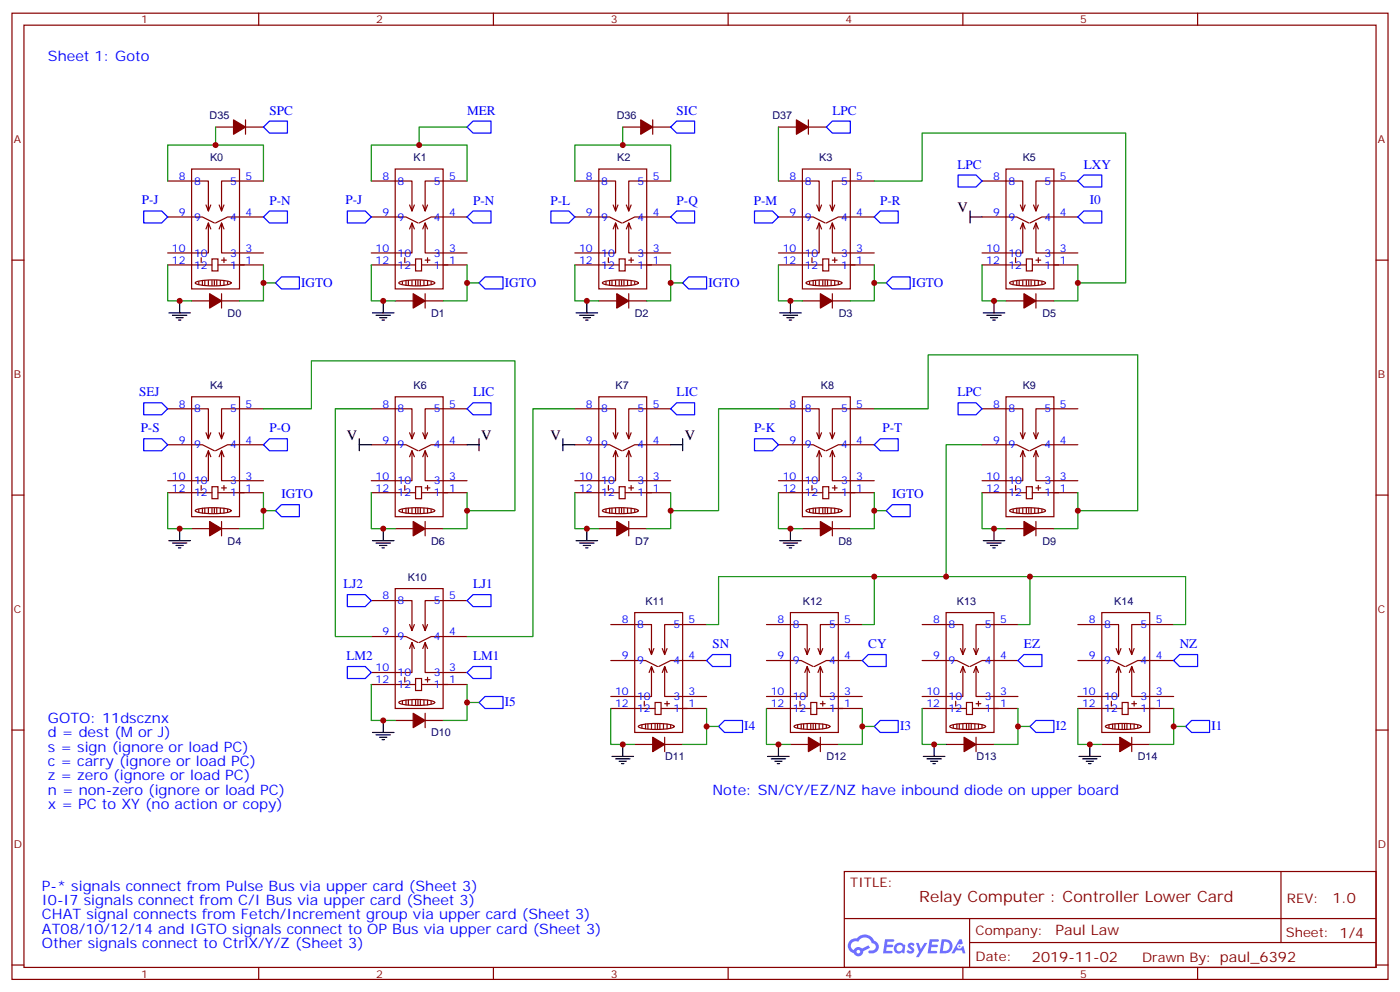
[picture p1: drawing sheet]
<svg xmlns="http://www.w3.org/2000/svg" width="412mm" height="292mm" viewBox="0 0 412 292" stroke-linecap="round" stroke-linejoin="round" font-family="sans-serif">
<g fill="none" stroke="#870000" stroke-width=".35">
<path d="M3.5 3.9h405.4v284.3h-405.4zM7.1 7.4h398.2v277.3h-398.2zM76.2 3.9v3.5M145.3 3.9v3.5M214.5 3.9v3.5M283.6 3.9v3.5M352.8 3.9v3.5M3.5 76.6h3.6M405.3 76.6h3.6M3.5 145.7h3.6M405.3 145.7h3.6M3.5 214.8h3.6"/>
<path d="M405.3 214.8h3.6M248.7 256.5h156.6v28.2h-156.6zM377.3 256.5v20.9M248.7 270.3h156.5M285.6 277.4h119.6M285.6 270.3v14.1M3.5 284h3.6M76.2 284.7v3.5M145.3 284.7v3.5M214.5 284.7v3.5M283.6 284.7v3.5M352.8 284.7v3.5"/>
<path d="M405.3 284h3.6"/>
</g>
<g fill="#5487ff">
<path d="M267.7 277.6a1.22 1.22 0 0 1 1.7 .3l-.4 .6a.47 .47 0 0 0-.3-.4 .47 .47 0 0 0-.5 .2l.1 .2a1.14 1.14 0 0 1 .8 1.8 1.14 1.14 0 0 1-1.9-.1l-.2-.1 .5-.6 .7 .4a.29 .29 0 0 0 .3-.2 .29 .29 0 0 0-.2-.3 1.04 1.04 0 0 1-.6-1.8z"/>
<path d="M260.7 276.4h2.4l.3 .2-.2 .5h-1.8l-.1 .9h1.5l.3 .4-.3 .3h-1.6l-.2 1.1 1.7 .1 .2 .3-.2 .3-2.6 .1z"/>
<path d="M273.8 276.4h2.4l.3 .2-.1 .5h-1.8l-.2 .9h1.6l.3 .4-.4 .3h-1.6l-.1 1.1 1.7 .1 .2 .3-.2 .3h-2.6z"/>
<path d="M282.6 276.4h.7l.3 1.3-.6 .3a.69 .69 0 0 0-1 .2 .69 .69 0 0 0 .4 1 .69 .69 0 0 0 .9-.6l.5-.3 .6 2.2h-.8l-.2-.8h-1.8l-.5 .8h-.8z"/>
<path d="M269.8 277.5h.8l.6 1.8 1.1-1.8h.9l-2.6 4.2h-.8l.9-1.6z"/>
<path d="M277.4 276.4l-.6 4.2h1.3a2.11 2.11 0 0 0 2.5-2.2 2.11 2.11 0 0 0-2.5-2zM278.1 277.1a1.39 1.39 0 0 1 1.7 1.5 1.39 1.39 0 0 1-1.8 1.2h-.3z"/>
<path d="M263.7 278a1.54 1.54 0 0 0-.1 2.2 1.54 1.54 0 0 0 2.2 .1l.6 .3 .3-2.3-.2-.3h-.4a1.49 1.49 0 0 0-2.4 0zM264 279a.94 .94 0 0 1 1.8 0 .94 .94 0 0 1-1.8 0z"/>
<path d="M250.4 276.8a2.18 2.18 0 0 0 1.1 3.7 1.44 1.44 0 0 0 1.6 .9 1.44 1.44 0 0 0 1.2-1.5l2-1-.5-.7-1.9 1a1.47 1.47 0 0 0-2.4 .4 1.39 1.39 0 0 1-.7-1.9 1.39 1.39 0 0 1 2-.5 2.12 2.12 0 0 1 2.2-1.3 2.12 2.12 0 0 1 1.9 1.7 1.14 1.14 0 0 1 1.1 1.4 1.14 1.14 0 0 1-1.7 .7 .43 .43 0 0 0-.5 .4 .43 .43 0 0 0 .4 .5 1.98 1.98 0 0 0 2.5-1.3 1.98 1.98 0 0 0-1.2-2.5 3.1 3.1 0 0 0-5.3-.7l-.9 .1zM252.3 280.1a.55 .55 0 0 1 1.1 0 .55 .55 0 0 1-1.1 0z"/>
<circle cx="282.6" cy="278.5" r=".26"/>
</g>
<g fill="none" stroke="#870000" stroke-width=".35">
<path d="M63.5 37.4h5.3M72.3 35.3v4.2M72.3 37.4h5.3M183.4 37.4h5.3M192.3 37.4h5.3M192.3 35.3v4.2M229.3 37.4h5.3M238.1 37.4h5.3M238.1 35.3v4.2M49.4 53.3h12v8.8l-.7-1.8M56.4 49.7h14.2v35.3h-14.2zM77.6 53.3h-12.3v8.8l-.7-1.8"/>
<path d="M109.4 53.3h12v8.8l-.8-1.8M116.4 49.7h14.1v35.3h-14.1zM137.6 53.3h-12.4v8.8l-.7-1.8M169.3 53.3h12v8.8l-.7-1.8M176.4 49.7h14.1v35.3h-14.1zM197.6 53.3h-12.4v8.8l-.7-1.8M229.3 53.3h12v8.8l-.7-1.8M236.4 49.7h14.1v35.3h-14.1zM257.5 53.3h-12.3v8.8l-.7-1.8M289.3 53.3h12v8.8l-.7-1.8M296.3 49.7h14.1v35.3h-14.1zM317.5 53.3h-12.3v8.8l-.8-1.8"/>
<path d="M49.4 63.9h10.2l3.5 1.7M49.4 78h13M59.3 75.8v1.5M61.4 65.6l-.7 1.8M62.1 67.4l-.7-1.8v8.8h-12M62.1 60.3l-.7 1.8M62.4 76.2h1.8v3.5h-1.8zM64.2 78h13.4M65.3 76.6h1.4M65.3 65.6l-.7 1.8M66 67.4l-.7-1.8v8.8h12.3M66 60.3l-.7 1.8"/>
<path d="M66 75.8v1.5M77.6 63.9h-10.6l-3.5 1.7M109.4 63.9h10.2l3.5 1.7M109.4 78h13M119.2 75.8v1.5M121.4 65.6l-.8 1.8M122.1 67.4l-.7-1.8v8.8h-12M122.1 60.3l-.7 1.8M122.4 76.2h1.8v3.5h-1.8zM124.2 78h13.4M125.2 76.6h1.4M125.2 65.6l-.7 1.8"/>
<path d="M125.9 67.4l-.7-1.8v8.8h12.4M125.9 60.3l-.7 1.8M125.9 75.8v1.5M137.6 63.9h-10.6l-3.5 1.7M169.3 63.9h10.3l3.5 1.7M169.3 78h13.1M179.2 75.8v1.5M181.3 65.6l-.7 1.8M182 67.4l-.7-1.8v8.8h-12M182 60.3l-.7 1.8M182.4 76.2h1.7v3.5h-1.7zM184.1 78h13.5"/>
<path d="M185.2 76.6h1.4M185.2 65.6l-.7 1.8M185.9 67.4l-.7-1.8v8.8h12.4M185.9 60.3l-.7 1.8M185.9 75.8v1.5M197.6 63.9h-10.6l-3.6 1.7M229.3 63.9h10.2l3.6 1.7M229.3 78h13.1M239.2 75.8v1.5M241.3 65.6l-.7 1.8M242 67.4l-.7-1.8v8.8h-12M242 60.3l-.7 1.8"/>
<path d="M242.4 76.2h1.7v3.5h-1.7zM244.1 78h13.4M245.2 76.6h1.4M245.2 65.6l-.7 1.8M245.9 67.4l-.7-1.8v8.8h12.3M245.9 60.3l-.7 1.8M245.9 75.8v1.5M257.5 63.9h-10.6l-3.5 1.7M289.3 63.9h10.2l3.5 1.7M289.3 78h13M299.2 75.8v1.5M301.3 65.6l-.7 1.8"/>
<path d="M302 67.4l-.7-1.8v8.8h-12M302 60.3l-.7 1.8M302.3 76.2h1.8v3.5h-1.8zM304.1 78h13.4M305.2 76.6h1.4M305.2 65.6l-.8 1.8M305.9 67.4l-.7-1.8v8.8h12.3M305.9 60.3l-.7 1.8M305.9 75.8v1.5M317.5 63.9h-10.6l-3.5 1.7M56.4 88.5h5.3M57.6 83.1a19.4 19.4 0 0 1 10.4 0l.1 .2a8.7 8.7 0 0 1-5.3 .8 8.7 8.7 0 0 1-5.3-.8z"/>
<path d="M58.6 82.9v.7M59.6 82.5v1.5M60.3 82.5v1.5M61.4 82.5v1.5M62.4 82.5v1.5M63.1 82.5v1.5M63.9 82.5v1.5M64.9 82.5v1.5M65.3 86.4v4.3M65.3 88.5h5.3M66 82.5v1.5M67 82.9v.7"/>
<path d="M116.4 88.5h5.3M117.6 83.1a19.4 19.4 0 0 1 10.4 0l.1 .2a8.7 8.7 0 0 1-5.3 .8 8.7 8.7 0 0 1-5.3-.8zM118.5 82.9v.7M119.6 82.5v1.5M120.3 82.5v1.5M121.4 82.5v1.5M122.4 82.5v1.5M123.1 82.5v1.5M123.8 82.5v1.5M124.9 82.5v1.5M125.2 88.5h5.3M125.2 86.4v4.3"/>
<path d="M125.9 82.5v1.5M127 82.9v.7M176.4 88.5h5.3M177.6 83.1a19.4 19.4 0 0 1 10.3 0l.1 .2a8.7 8.7 0 0 1-5.3 .8 8.7 8.7 0 0 1-5.3-.8zM178.5 82.9v.7M179.6 82.5v1.5M180.3 82.5v1.5M181.3 82.5v1.5M182.4 82.5v1.5M183.1 82.5v1.5M183.8 82.5v1.5M184.9 82.5v1.5"/>
<path d="M185.2 88.5h5.3M185.2 86.4v4.3M185.9 82.5v1.5M187 82.9v.7M236.4 88.5h5.3M237.5 83.1a19.4 19.4 0 0 1 10.4 0l.1 .2a8.7 8.7 0 0 1-5.3 .8 8.7 8.7 0 0 1-5.3-.8zM238.5 82.9v.7M239.5 82.5v1.5M240.2 82.5v1.5M241.3 82.5v1.5M242.4 82.5v1.5M243.1 82.5v1.5"/>
<path d="M243.8 82.5v1.5M244.8 82.5v1.5M245.2 88.5h5.3M245.2 86.4v4.3M245.9 82.5v1.5M246.9 82.9v.7M296.3 88.5h5.3M297.5 83.1a19.4 19.4 0 0 1 10.4 0l.1 .2a8.7 8.7 0 0 1-5.3 .8 8.7 8.7 0 0 1-5.3-.8zM298.4 82.9v.7M299.5 82.5v1.5M300.2 82.5v1.5M301.3 82.5v1.5"/>
<path d="M302.3 82.5v1.5M303 82.5v1.5M303.7 82.5v1.5M304.8 82.5v1.5M305.2 88.5h5.2M305.2 86.4v4.3M305.9 82.5v1.5M306.9 82.9v.7M56.4 116.8h14.2v35.2h-14.2zM116.4 116.8h14.1v35.2h-14.1zM176.4 116.8h14.1v35.2h-14.1zM236.4 116.8h14.1v35.2h-14.1z"/>
<path d="M296.3 116.8h14.1v35.2h-14.1zM49.4 130.9h10.2l3.5 1.7M49.4 120.3h12v8.8l-.7-1.7M61.4 132.6l-.7 1.8M62.1 134.4l-.7-1.8v8.9h-12M62.1 127.4l-.7 1.7M65.3 132.6l-.7 1.8M66 134.4l-.7-1.8v8.9h12.3M66 127.4l-.7 1.7M77.6 130.9h-10.6l-3.5 1.7M77.6 120.3h-12.3v8.8l-.7-1.7M109.4 130.9h10.2l3.5 1.7"/>
<path d="M109.4 120.3h12v8.8l-.8-1.7M121.4 132.6l-.8 1.8M122.1 134.4l-.7-1.8v8.9h-12M122.1 127.4l-.7 1.7M125.2 132.6l-.7 1.8M125.9 134.4l-.7-1.8v8.9h12.4M125.9 127.4l-.7 1.7M137.6 130.9h-10.6l-3.5 1.7M137.6 120.3h-12.4v8.8l-.7-1.7M169.3 130.9h10.3l3.5 1.7M169.3 120.3h12v8.8l-.7-1.7M181.3 132.6l-.7 1.8"/>
<path d="M182 134.4l-.7-1.8v8.9h-12M182 127.4l-.7 1.7M185.2 132.6l-.7 1.8M185.9 134.4l-.7-1.8v8.9h12.4M185.9 127.4l-.7 1.7M197.6 130.9h-10.6l-3.6 1.7M197.6 120.3h-12.4v8.8l-.7-1.7M229.3 130.9h10.2l3.6 1.7M229.3 120.3h12v8.8l-.7-1.7M241.3 132.6l-.7 1.8M242 134.4l-.7-1.8v8.9h-12M242 127.4l-.7 1.7"/>
<path d="M245.2 132.6l-.7 1.8M245.9 134.4l-.7-1.8v8.9h12.3M245.9 127.4l-.7 1.7M257.5 130.9h-10.6l-3.5 1.7M257.5 120.3h-12.3v8.8l-.7-1.7M289.3 130.9h10.2l3.5 1.7M289.3 120.3h12v8.8l-.7-1.7M301.3 132.6l-.7 1.8M302 134.4l-.7-1.8v8.9h-12M302 127.4l-.7 1.7M305.2 132.6l-.8 1.8M305.9 134.4l-.7-1.8v8.9h12.3"/>
<path d="M305.9 127.4l-.7 1.7M317.5 130.9h-10.6l-3.5 1.7M317.5 120.3h-12.3v8.8l-.8-1.7M49.4 145h13M56.4 155.6h5.3M57.6 150.1a19.4 19.4 0 0 1 10.4 0l.1 .2a8.7 8.7 0 0 1-5.3 .9 8.7 8.7 0 0 1-5.3-.9zM58.6 149.9v.7M59.3 142.9v1.4M59.6 149.6v1.4M60.3 149.6v1.4M61.4 149.6v1.4M62.4 143.2h1.8v3.6h-1.8z"/>
<path d="M62.4 149.6v1.4M63.1 149.6v1.4M63.9 149.6v1.4M64.2 145h13.4M64.9 149.6v1.4M65.3 153.5v4.2M65.3 155.6h5.3M65.3 143.6h1.4M66 142.9v1.4M66 149.6v1.4M67 149.9v.7M109.4 145h13"/>
<path d="M116.4 155.6h5.3M117.6 150.1a19.4 19.4 0 0 1 10.4 0l.1 .2a8.7 8.7 0 0 1-5.3 .9 8.7 8.7 0 0 1-5.3-.9zM118.5 149.9v.7M119.2 142.9v1.4M119.6 149.6v1.4M120.3 149.6v1.4M121.4 149.6v1.4M122.4 143.2h1.8v3.6h-1.8zM122.4 149.6v1.4M123.1 149.6v1.4M123.8 149.6v1.4M124.2 145h13.4"/>
<path d="M124.9 149.6v1.4M125.2 153.5v4.2M125.2 155.6h5.3M125.2 143.6h1.4M125.9 142.9v1.4M125.9 149.6v1.4M127 149.9v.7M169.3 145h13.1M176.4 155.6h5.3M177.6 150.1a19.4 19.4 0 0 1 10.3 0l.1 .2a8.7 8.7 0 0 1-5.3 .9 8.7 8.7 0 0 1-5.3-.9zM178.5 149.9v.7M179.2 142.9v1.4"/>
<path d="M179.6 149.6v1.4M180.3 149.6v1.4M181.3 149.6v1.4M182.4 143.2h1.7v3.6h-1.7zM182.4 149.6v1.4M183.1 149.6v1.4M183.8 149.6v1.4M184.1 145h13.5M184.9 149.6v1.4M185.2 153.5v4.2M185.2 155.6h5.3M185.2 143.6h1.4"/>
<path d="M185.9 142.9v1.4M185.9 149.6v1.4M187 149.9v.7M229.3 145h13.1M236.4 155.6h5.3M237.5 150.1a19.4 19.4 0 0 1 10.4 0l.1 .2a8.7 8.7 0 0 1-5.3 .9 8.7 8.7 0 0 1-5.3-.9zM238.5 149.9v.7M239.2 142.9v1.4M239.5 149.6v1.4M240.2 149.6v1.4M241.3 149.6v1.4M242.4 143.2h1.7v3.6h-1.7z"/>
<path d="M242.4 149.6v1.4M243.1 149.6v1.4M243.8 149.6v1.4M244.1 145h13.4M244.8 149.6v1.4M245.2 153.5v4.2M245.2 155.6h5.3M245.2 143.6h1.4M245.9 142.9v1.4M245.9 149.6v1.4M246.9 149.9v.7M289.3 145h13"/>
<path d="M296.3 155.6h5.3M297.5 150.1a19.4 19.4 0 0 1 10.4 0l.1 .2a8.7 8.7 0 0 1-5.3 .9 8.7 8.7 0 0 1-5.3-.9zM298.4 149.9v.7M299.2 142.9v1.4M299.5 149.6v1.4M300.2 149.6v1.4M301.3 149.6v1.4M302.3 143.2h1.8v3.6h-1.8zM302.3 149.6v1.4M303 149.6v1.4M303.7 149.6v1.4M304.1 145h13.4"/>
<path d="M304.8 149.6v1.4M305.2 153.5v4.2M305.2 155.6h5.2M305.2 143.6h1.4M305.9 142.9v1.4M305.9 149.6v1.4M306.9 149.9v.7M109.4 176.7h12v8.9l-.8-1.8M116.4 173.2h14.1v35.3h-14.1zM137.6 176.7h-12.4v8.9l-.7-1.8M109.4 187.3h10.2l3.5 1.8M119.2 199.3v1.4"/>
<path d="M121.4 189.1l-.8 1.8M122.1 190.9l-.7-1.8v8.8h-12M122.1 183.8l-.7 1.8M122.4 199.7h1.8v3.5h-1.8zM125.2 189.1l-.7 1.8M125.9 190.9l-.7-1.8v8.8h12.4M125.9 199.3v1.4M125.9 183.8l-.7 1.8M137.6 187.3h-10.6l-3.5 1.8M179.9 194.4h10.2l3.6 1.7M179.9 183.8h12v8.8l-.7-1.7M187 180.3h14.1v35.2h-14.1z"/>
<path d="M191.9 196.1l-.7 1.8M192.6 197.9l-.7-1.8v8.9h-12M192.6 190.9l-.7 1.7M195.8 196.1l-.7 1.8M196.5 197.9l-.7-1.8v8.9h12.3M196.5 190.9l-.7 1.7M208.1 194.4h-10.5l-3.6 1.7M208.1 183.8h-12.3v8.8l-.7-1.7M225.8 194.4h10.2l3.5 1.7M225.8 183.8h12v8.8l-.7-1.7M232.8 180.3h14.1v35.2h-14.1zM237.8 196.1l-.7 1.8"/>
<path d="M238.5 197.9l-.7-1.8v8.9h-12M238.5 190.9l-.7 1.7M241.7 196.1l-.8 1.8M242.4 197.9l-.7-1.8v8.9h12.3M242.4 190.9l-.7 1.7M254 194.4h-10.6l-3.5 1.7M254 183.8h-12.3v8.8l-.8-1.7M271.6 194.4h10.3l3.5 1.7M271.6 183.8h12v8.8l-.7-1.7M278.7 180.3h14.1v35.2h-14.1zM283.6 196.1l-.7 1.8M284.3 197.9l-.7-1.8v8.9h-12"/>
<path d="M284.3 190.9l-.7 1.7M287.5 196.1l-.7 1.8M288.2 197.9l-.7-1.8v8.9h12.4M288.2 190.9l-.7 1.7M299.9 194.4h-10.6l-3.5 1.7M299.9 183.8h-12.4v8.8l-.7-1.7M317.5 194.4h10.2l3.6 1.7M317.5 183.8h12v8.8l-.7-1.7M324.6 180.3h14.1v35.2h-14.1zM329.5 196.1l-.7 1.8M330.2 197.9l-.7-1.8v8.9h-12M330.2 190.9l-.7 1.7"/>
<path d="M333.4 196.1l-.7 1.8M334.1 197.9l-.7-1.8v8.9h12.3M334.1 190.9l-.7 1.7M345.7 194.4h-10.6l-3.5 1.7M345.7 183.8h-12.3v8.8l-.7-1.7M109.4 201.4h13M116.4 212h5.3M117.6 206.6a19.4 19.4 0 0 1 10.4 0l.1 .1a8.7 8.7 0 0 1-5.3 .9 8.7 8.7 0 0 1-5.3-.9zM118.5 206.4v.7M119.6 206v1.4M120.3 206v1.4M121.4 206v1.4"/>
<path d="M122.4 206v1.4M123.1 206v1.4M123.8 206v1.4M124.2 201.4h13.4M124.9 206v1.4M125.2 209.9v4.2M125.2 200h1.4M125.2 212h5.3M125.9 206v1.4M127 206.4v.7M179.9 208.5h13.1M187 219.1h5.3"/>
<path d="M188.1 213.6a19.4 19.4 0 0 1 10.4 0l.1 .2a8.7 8.7 0 0 1-5.3 .9 8.7 8.7 0 0 1-5.3-.9zM189.1 213.4v.7M189.8 206.4v1.4M190.1 213.1v1.4M190.9 213.1v1.4M191.9 213.1v1.4M193 206.7h1.7v3.6h-1.7zM193 213.1v1.4M193.7 213.1v1.4M194.4 213.1v1.4M194.7 208.5h13.4M195.4 213.1v1.4"/>
<path d="M195.8 207.1h1.4M195.8 217v4.2M195.8 219.1h5.3M196.5 206.4v1.4M196.5 213.1v1.4M197.6 213.4v.7M225.8 208.5h13M232.8 219.1h5.3M234 213.6a19.4 19.4 0 0 1 10.4 0l.1 .2a8.7 8.7 0 0 1-5.3 .9 8.7 8.7 0 0 1-5.3-.9zM234.9 213.4v.7M235.7 206.4v1.4M236 213.1v1.4"/>
<path d="M236.7 213.1v1.4M237.8 213.1v1.4M238.8 206.7h1.8v3.6h-1.8zM238.8 213.1v1.4M239.5 213.1v1.4M240.2 213.1v1.4M240.6 208.5h13.4M241.3 213.1v1.4M241.7 207.1h1.4M241.7 219.1h5.2M241.7 217v4.2M242.4 206.4v1.4"/>
<path d="M242.4 213.1v1.4M243.4 213.4v.7M271.6 208.5h13.1M278.7 219.1h5.3M279.9 213.6a19.4 19.4 0 0 1 10.3 0l.1 .2a8.7 8.7 0 0 1-5.3 .9 8.7 8.7 0 0 1-5.2-.9zM280.8 213.4v.7M281.5 206.4v1.4M281.9 213.1v1.4M282.6 213.1v1.4M283.6 213.1v1.4M284.7 206.7h1.8v3.6h-1.8zM284.7 213.1v1.4"/>
<path d="M285.4 213.1v1.4M286.1 213.1v1.4M286.5 208.5h13.4M287.2 213.1v1.4M287.5 207.1h1.4M287.5 219.1h5.3M287.5 217v4.2M288.2 206.4v1.4M288.2 213.1v1.4M289.3 213.4v.7M317.5 208.5h13.1M324.6 219.1h5.2"/>
<path d="M325.7 213.6a19.4 19.4 0 0 1 10.4 0l.1 .2a8.7 8.7 0 0 1-5.3 .9 8.7 8.7 0 0 1-5.3-.9zM326.7 213.4v.7M327.4 206.4v1.4M327.7 213.1v1.4M328.4 213.1v1.4M329.5 213.1v1.4M330.6 206.7h1.7v3.6h-1.7zM330.6 213.1v1.4M331.3 213.1v1.4M332 213.1v1.4M332.3 208.5h13.4M333 213.1v1.4"/>
<path d="M333.4 207.1h1.4M333.4 219.1h5.3M333.4 217v4.2M334.1 206.4v1.4M334.1 213.1v1.4M335.1 213.4v.7"/>
</g>
<g fill="#870000" stroke="#870000" stroke-width=".35">
<path d="M61.7 86.4l3.6 2.1-3.6 2.2z"/>
<path d="M121.7 86.4l3.5 2.1-3.5 2.2z"/>
<path d="M181.7 86.4l3.5 2.1-3.5 2.2z"/>
<path d="M241.7 86.4l3.5 2.1-3.5 2.2z"/>
<path d="M301.6 86.4l3.6 2.1-3.6 2.2z"/>
<path d="M61.7 153.5l3.6 2.1-3.6 2.1z"/>
<path d="M121.7 153.5l3.5 2.1-3.5 2.1z"/>
<path d="M181.7 153.5l3.5 2.1-3.5 2.1z"/>
<path d="M241.7 153.5l3.5 2.1-3.5 2.1z"/>
<path d="M301.6 153.5l3.6 2.1-3.6 2.1z"/>
<path d="M121.7 209.9l3.5 2.1-3.5 2.1z"/>
<path d="M192.3 217l3.5 2.1-3.5 2.1z"/>
<path d="M238.1 217l3.6 2.1-3.6 2.1z"/>
<path d="M284 217l3.5 2.1-3.5 2.1z"/>
<path d="M329.8 217l3.6 2.1-3.6 2.1z"/>
<path d="M68.8 35.3l3.5 2.1-3.5 2.1z"/>
<path d="M188.7 35.3l3.6 2.1-3.6 2.1z"/>
<path d="M234.6 35.3l3.5 2.1-3.5 2.1z"/>
</g>
<g fill="none" stroke="#000" stroke-width=".35">
<path d="M285.8 63.9h3.5M285.8 62.1v3.5M49.7 92.1h6.4M50.8 92.8h4.2M51.9 93.5h2.1M52.6 94.2h.7M52.9 88.5v3.6M109.7 92.1h6.4M110.8 92.8h4.2M111.8 93.5h2.1M112.5 94.2h.7M112.9 88.5v3.6"/>
<path d="M169.7 92.1h6.3M170.7 92.8h4.3M171.8 93.5h2.1M172.5 94.2h.7M172.9 88.5v3.6M229.7 92.1h6.3M230.7 92.8h4.2M231.8 93.5h2.1M232.5 94.2h.7M232.8 88.5v3.6M289.6 92.1h6.4M290.7 92.8h4.2"/>
<path d="M291.7 93.5h2.2M292.5 94.2h.7M292.8 88.5v3.6M105.8 130.9h3.6M105.8 129.1v3.5M137.6 130.9h3.5M141.1 129.1v3.5M165.8 130.9h3.5M165.8 129.1v3.5M197.6 130.9h3.5M201.1 129.1v3.5M49.7 159.1h6.4"/>
<path d="M50.8 159.8h4.2M52.9 155.6v3.5M109.7 159.1h6.4M110.8 159.8h4.2M112.9 155.6v3.5M169.7 159.1h6.3M170.7 159.8h4.3M172.9 155.6v3.5M229.7 159.1h6.3M230.7 159.8h4.2M232.8 155.6v3.5M289.6 159.1h6.4"/>
<path d="M290.7 159.8h4.2M292.8 155.6v3.5M51.9 160.5h2.1M52.6 161.2h.7M111.8 160.5h2.1M112.5 161.2h.7M171.8 160.5h2.1M172.5 161.2h.7M231.8 160.5h2.1M232.5 161.2h.7M291.7 160.5h2.2M292.5 161.2h.7"/>
<path d="M109.7 215.5h6.4M110.8 216.3h4.2M111.8 217h2.1M112.5 217.7h.7M112.9 212v3.5M183.4 219.1v3.5M229.3 219.1v3.5M275.2 219.1v3.5M321 219.1v3.5M180.3 222.6h6.3M181.3 223.3h4.3M182.4 224h2.1"/>
<path d="M183.1 224.7h.7M226.1 222.6h6.4M227.2 223.3h4.2M228.2 224h2.2M229 224.7h.7M272 222.6h6.3M273 223.3h4.3M274.1 224h2.1M274.8 224.7h.7M317.9 222.6h6.3M318.9 223.3h4.2M320 224h2.1"/>
<path d="M320.7 224.7h.7"/>
</g>
<g fill="none" stroke="#00f" stroke-width=".35">
<path d="M79.4 35.6h5.3v3.6h-5.3l-1.8-1.8zM139.3 35.6h5.3v3.6h-5.3l-1.7-1.8zM199.3 35.6h5.3v3.6h-5.3l-1.7-1.8zM245.2 35.6h5.3v3.6h-5.3l-1.8-1.8zM282.2 51.5h5.3l1.8 1.8-1.8 1.7h-5.3zM317.5 53.3l1.8-1.8h5.3v3.5h-5.3zM42.3 62.1h5.3l1.8 1.8-1.8 1.7h-5.3zM77.6 63.9l1.8-1.8h5.3v3.5h-5.3zM102.3 62.1h5.3l1.8 1.8-1.8 1.7h-5.3zM137.6 63.9l1.7-1.8h5.3v3.5h-5.3zM162.3 62.1h5.3l1.7 1.8-1.7 1.7h-5.3zM197.6 63.9l1.7-1.8h5.3v3.5h-5.3z"/>
<path d="M222.2 62.1h5.3l1.8 1.8-1.8 1.7h-5.3zM259.3 62.1h5.3v3.5h-5.3l-1.8-1.7zM317.5 63.9l1.8-1.8h5.3v3.5h-5.3zM81.1 83.3l1.8-1.8h5.3v3.5h-5.3zM141.1 83.3l1.8-1.8h5.3v3.5h-5.3zM201.1 83.3l1.7-1.8h5.3v3.5h-5.3zM262.8 81.5h5.3v3.5h-5.3l-1.7-1.7zM42.3 118.5h5.3l1.8 1.8-1.8 1.8h-5.3zM282.2 118.5h5.3l1.8 1.8-1.8 1.8h-5.3zM42.3 129.1h5.3l1.8 1.8-1.8 1.7h-5.3zM77.6 130.9l1.8-1.8h5.3v3.5h-5.3zM137.6 120.3l1.7-1.8h5.3v3.6h-5.3z"/>
<path d="M197.6 120.3l1.7-1.8h5.3v3.6h-5.3zM222.2 129.1h5.3l1.8 1.8-1.8 1.7h-5.3zM257.5 130.9l1.8-1.8h5.3v3.5h-5.3zM81.1 150.3l1.8-1.8h5.3v3.5h-5.3zM261.1 150.3l1.7-1.8h5.3v3.5h-5.3zM102.3 175h5.3l1.8 1.7-1.8 1.8h-5.3zM137.6 176.7l1.7-1.7h5.3v3.5h-5.3zM102.3 196.1h5.3l1.8 1.8-1.8 1.8h-5.3zM137.6 197.9l1.7-1.8h5.3v3.6h-5.3zM208.1 194.4l1.8-1.8h5.3v3.5h-5.3zM254 194.4l1.8-1.8h5.3v3.5h-5.3zM299.9 194.4l1.7-1.8h5.3v3.5h-5.3z"/>
<path d="M345.7 194.4l1.8-1.8h5.3v3.5h-5.3zM141.1 206.7l1.8-1.7h5.3v3.5h-5.3zM211.7 213.8l1.7-1.8h5.3v3.5h-5.3zM257.5 213.8l1.8-1.8h5.3v3.5h-5.3zM303.4 213.8l1.8-1.8h5.2v3.5h-5.2zM349.2 213.8l1.8-1.8h5.3v3.5h-5.3z"/>
</g>
<g fill="none" stroke="#008700" stroke-width=".35">
<path d="M63.5 37.4v5.3M137.6 37.4h-14.1v5.3M183.4 37.4v5.3M229.3 37.4v15.9M49.4 53.3v-10.6h28.2v10.6M109.4 53.3v-10.6h28.2v10.6M169.3 53.3v-10.6h28.3v10.6M257.5 53.3h14.1v-14.1h60v44.1h-14.1M49.4 78v10.5h7M77.6 78v10.5h-7M109.4 78v10.5h7M137.6 78v10.5h-7.1"/>
<path d="M169.3 78v10.5h7.1M197.6 78v10.5h-7.1M229.3 78v10.5h7.1M257.5 78v10.5h-7M289.3 78v10.5h7M317.5 78v10.5h-7.1M77.6 83.3h3.5M137.6 83.3h3.5M197.6 83.3h3.5M257.5 83.3h3.6M77.6 120.3h14.1v-14.1h60v44.1h-14.1M109.4 120.3h-10.6v67h10.6"/>
<path d="M169.3 120.3h-12.3v67h-19.4M229.3 120.3h-17.6v30h-14.1v-5.3M257.5 120.3h15.9v-15.9h61.7v45.9h-17.6M289.3 130.9h-10.6v38.8h24.7v14.1h-3.5M49.4 145v10.6h7M77.6 145v10.6h-7M77.6 150.3h3.5M109.4 145v10.6h7M137.6 145v10.6h-7.1M169.3 145v10.6h7.1M197.6 150.3v5.3h-7.1M229.3 145v10.6h7.1"/>
<path d="M257.5 145v10.6h-7M257.5 150.3h3.6M289.3 145v10.6h7M317.5 145v10.6h-7.1M257.5 169.7h-45.8v14.1h-3.6M278.7 169.7h-21.2v14.1h-3.5M303.4 169.7h45.8v14.1h-3.5M109.4 201.4v10.6h7M137.6 201.4v10.6h-7.1M137.6 206.7h3.5M179.9 208.5v10.6h7.1M208.1 208.5v10.6h-7"/>
<path d="M208.1 213.8h3.6M225.8 208.5v10.6h7M254 208.5v10.6h-7.1M254 213.8h3.5M271.6 208.5v10.6h7.1M299.9 208.5v10.6h-7.1M299.9 213.8h3.5M317.5 208.5v10.6h7.1M345.7 208.5v10.6h-7M345.7 213.8h3.5"/>
</g>
<g fill="#c00">
<circle cx="257.5" cy="169.7" r=".88"/>
<circle cx="303.4" cy="169.7" r=".88"/>
<circle cx="345.7" cy="213.8" r=".88"/>
<circle cx="254" cy="213.8" r=".88"/>
<circle cx="137.6" cy="206.7" r=".88"/>
<circle cx="317.5" cy="150.3" r=".88"/>
<circle cx="197.6" cy="150.3" r=".88"/>
<circle cx="137.6" cy="150.3" r=".88"/>
<circle cx="317.5" cy="83.3" r=".88"/>
<circle cx="123.5" cy="42.7" r=".88"/>
<circle cx="77.6" cy="150.3" r=".88"/>
<circle cx="257.5" cy="83.3" r=".88"/>
<circle cx="137.6" cy="83.3" r=".88"/>
<circle cx="321" cy="219.1" r=".88"/>
<circle cx="112.9" cy="88.5" r=".88"/>
<circle cx="52.9" cy="88.5" r=".88"/>
<circle cx="229.3" cy="219.1" r=".88"/>
<circle cx="275.2" cy="219.1" r=".88"/>
<circle cx="232.8" cy="155.6" r=".88"/>
<circle cx="292.8" cy="155.6" r=".88"/>
<circle cx="52.9" cy="155.6" r=".88"/>
<circle cx="292.8" cy="88.5" r=".88"/>
<circle cx="232.8" cy="88.5" r=".88"/>
<circle cx="172.9" cy="88.5" r=".88"/>
<circle cx="172.9" cy="155.6" r=".88"/>
<circle cx="112.9" cy="155.6" r=".88"/>
<circle cx="183.4" cy="219.1" r=".88"/>
<circle cx="112.9" cy="212" r=".88"/>
<circle cx="77.6" cy="83.3" r=".88"/>
<circle cx="197.6" cy="83.3" r=".88"/>
<circle cx="63.5" cy="42.7" r=".88"/>
<circle cx="183.4" cy="42.7" r=".88"/>
<circle cx="208.1" cy="213.8" r=".88"/>
<circle cx="299.9" cy="213.8" r=".88"/>
<circle cx="278.7" cy="169.7" r=".88"/>
<circle cx="257.5" cy="150.3" r=".88"/>
</g>
<text font-size="4.6" fill="#800" x="270.8" y="265.5">Relay Computer : Controller Lower Card</text>
<g font-size="4.2" fill="#00f">
<text x="14.1" y="18">Sheet 1: Goto</text>
<text x="14.1" y="212.7">GOTO: 11dscznx</text>
<text x="14.1" y="217">d = dest (M or J)</text>
<text x="14.1" y="221.2">s = sign (ignore or load PC)</text>
<text x="14.1" y="225.4">c = carry (ignore or load PC)</text>
<text x="14.1" y="229.7">z = zero (ignore or load PC)</text>
<text x="14.1" y="233.9">n = non-zero (ignore or load PC)</text>
<text x="209.9" y="233.9">Note: SN/CY/EZ/NZ have inbound diode on upper board</text>
<text x="14.1" y="238.1">x = PC to XY (no action or copy)</text>
<text x="12.3" y="262.1">P-* signals connect from Pulse Bus via upper card (Sheet 3)</text>
<text x="12.3" y="266.3">I0-I7 signals connect from C/I Bus via upper card (Sheet 3)</text>
<text x="12.3" y="270.5">CHAT signal connects from Fetch/Increment group via upper card (Sheet 3)</text>
<text x="12.3" y="274.8">AT08/10/12/14 and IGTO signals connect to OP Bus via upper card (Sheet 3)</text>
<text x="12.3" y="279">Other signals connect to CtrlX/Y/Z (Sheet 3)</text>
</g>
<g font-size="4.2">
<text x="282.1" y="62.5">V</text>
<text x="102.2" y="129.5">V</text>
<text x="141.7" y="129.5">V</text>
<text x="162.1" y="129.5">V</text>
<text x="201.7" y="129.5">V</text>
</g>
<g font-size="4.2" fill="#800">
<text x="392.5" y="265.7">1.0</text>
<text x="310.9" y="275.3">Paul Law</text>
<text x="304" y="283.1">2019-11-02</text>
</g>
<g font-size="3.9" fill="#00f">
<text x="79.4" y="33.7">SPC</text>
<text x="137.6" y="33.7">MER</text>
<text x="199.3" y="33.7">SIC</text>
<text x="245.2" y="33.7">LPC</text>
<text x="282.1" y="49.6">LPC</text>
<text x="319.3" y="49.6">LXY</text>
<text x="41.8" y="60.1">P-J</text>
<text x="79.4" y="60.2">P-N</text>
<text x="101.8" y="60.1">P-J</text>
<text x="139.3" y="60.2">P-N</text>
<text x="162.1" y="60.2">P-L</text>
<text x="199.3" y="60.2">P-Q</text>
<text x="222.1" y="60.2">P-M</text>
<text x="259.3" y="60.2">P-R</text>
<text x="321" y="60.2">I0</text>
<text x="88.7" y="84.3">IGTO</text>
<text x="148.7" y="84.3">IGTO</text>
<text x="208.7" y="84.3">IGTO</text>
<text x="268.6" y="84.3">IGTO</text>
<text x="41" y="116.6">SEJ</text>
<text x="139.3" y="116.6">LIC</text>
<text x="199.3" y="116.6">LIC</text>
<text x="282.1" y="116.6">LPC</text>
<text x="41.4" y="127.1">P-S</text>
<text x="79.4" y="127.2">P-O</text>
<text x="222.1" y="127.2">P-K</text>
<text x="259.9" y="127.1">P-T</text>
<text x="82.9" y="146.5">IGTO</text>
<text x="262.8" y="146.5">IGTO</text>
<text x="101.1" y="173">LJ2</text>
<text x="139.3" y="173.1">LJ1</text>
<text x="209.9" y="190.7">SN</text>
<text x="255.8" y="190.7">CY</text>
<text x="301.6" y="190.7">EZ</text>
<text x="347.5" y="190.7">NZ</text>
<text x="102.1" y="194.3">LM2</text>
<text x="139.3" y="194.3">LM1</text>
<text x="148.7" y="207.8">I5</text>
<text x="219.3" y="214.8">I4</text>
<text x="265.1" y="214.8">I3</text>
<text x="311" y="214.8">I2</text>
<text x="356.8" y="214.8">I1</text>
</g>
<g font-size="3.9" fill="#800">
<text x="250.5" y="261.1">TITLE:</text>
<text x="379.1" y="265.7">REV:</text>
<text x="287.4" y="275.3">Company:</text>
<text x="378.7" y="275.9">Sheet: 1/4</text>
<text x="287.4" y="282.9">Date:</text>
<text x="336.4" y="283">Drawn By: paul_6392</text>
</g>
<g font-size="3.2" fill="#800">
<text x="41.6" y="6.9">1</text>
<text x="110.8" y="6.9">2</text>
<text x="179.9" y="6.9">3</text>
<text x="249.1" y="6.9">4</text>
<text x="318.2" y="6.9">5</text>
<text x="4.1" y="42">A</text>
<text x="405.9" y="42">A</text>
<text x="4.1" y="111.1">B</text>
<text x="405.9" y="111.1">B</text>
<text x="4.1" y="180.3">C</text>
<text x="405.9" y="180.3">C</text>
<text x="4.1" y="249.4">D</text>
<text x="405.9" y="249.4">D</text>
<text x="41.6" y="287.7">1</text>
<text x="110.8" y="287.7">2</text>
<text x="179.9" y="287.7">3</text>
<text x="249.1" y="287.7">4</text>
<text x="318.2" y="287.7">5</text>
</g>
<g font-size="3.2" fill="#000080">
<text x="61.7" y="35.1">D35</text>
<text x="181.7" y="35.1">D36</text>
<text x="227.5" y="35.1">D37</text>
<text x="61.9" y="47.5">K0</text>
<text x="121.9" y="47.5">K1</text>
<text x="181.8" y="47.4">K2</text>
<text x="241.3" y="47.4">K3</text>
<text x="301.3" y="47.4">K5</text>
<text x="67" y="93.3">D0</text>
<text x="127" y="93.3">D1</text>
<text x="187" y="93.2">D2</text>
<text x="247.1" y="93.2">D3</text>
<text x="307.1" y="93.2">D5</text>
<text x="61.9" y="114.4">K4</text>
<text x="121.9" y="114.4">K6</text>
<text x="181.3" y="114.4">K7</text>
<text x="241.8" y="114.4">K8</text>
<text x="301.3" y="114.4">K9</text>
<text x="67" y="160.3">D4</text>
<text x="127" y="160.3">D6</text>
<text x="187.1" y="160.3">D7</text>
<text x="246.9" y="160.3">D8</text>
<text x="307.1" y="160.3">D9</text>
<text x="120.1" y="170.9">K10</text>
<text x="190.1" y="177.9">K11</text>
<text x="236.5" y="177.9">K12</text>
<text x="281.9" y="177.9">K13</text>
<text x="328.2" y="177.9">K14</text>
<text x="127" y="216.7">D10</text>
<text x="195.9" y="223.8">D11</text>
<text x="243.4" y="223.8">D12</text>
<text x="287.7" y="223.8">D13</text>
<text x="335.1" y="223.8">D14</text>
</g>
<g font-size="3.2" fill="#00f">
<text x="52.7" y="52.9">8</text>
<text x="72.3" y="52.9">5</text>
<text x="112.6" y="52.9">8</text>
<text x="132.3" y="52.9">5</text>
<text x="172.6" y="52.9">8</text>
<text x="192.3" y="52.9">5</text>
<text x="232.6" y="52.9">8</text>
<text x="252.2" y="52.9">5</text>
<text x="292.6" y="52.9">8</text>
<text x="312.2" y="52.9">5</text>
<text x="57.1" y="54.3">8</text>
<text x="67.8" y="54.3">5</text>
<text x="117.1" y="54.3">8</text>
<text x="127.8" y="54.3">5</text>
<text x="177.1" y="54.3">8</text>
<text x="187.8" y="54.3">5</text>
<text x="237.1" y="54.3">8</text>
<text x="247.7" y="54.3">5</text>
<text x="297" y="54.3">8</text>
<text x="307.7" y="54.3">5</text>
<text x="52.7" y="63.5">9</text>
<text x="57.1" y="64.9">9</text>
<text x="67.8" y="64.9">4</text>
<text x="72.3" y="63.5">4</text>
<text x="112.6" y="63.5">9</text>
<text x="117.1" y="64.9">9</text>
<text x="127.8" y="64.9">4</text>
<text x="132.3" y="63.5">4</text>
<text x="172.6" y="63.5">9</text>
<text x="177.1" y="64.9">9</text>
<text x="187.8" y="64.9">4</text>
<text x="192.3" y="63.5">4</text>
<text x="232.6" y="63.5">9</text>
<text x="237.1" y="64.9">9</text>
<text x="247.7" y="64.9">4</text>
<text x="252.2" y="63.5">4</text>
<text x="292.6" y="63.5">9</text>
<text x="297" y="64.9">9</text>
<text x="307.7" y="64.9">4</text>
<text x="312.2" y="63.5">4</text>
<text x="50.6" y="77.6">12</text>
<text x="50.6" y="74.1">10</text>
<text x="57.1" y="75.5">10</text>
<text x="67.8" y="75.5">3</text>
<text x="72.3" y="74.1">3</text>
<text x="72.3" y="77.6">1</text>
<text x="110.6" y="77.6">12</text>
<text x="110.6" y="74.1">10</text>
<text x="117.1" y="75.5">10</text>
<text x="127.8" y="75.5">3</text>
<text x="132.3" y="74.1">3</text>
<text x="132.3" y="77.6">1</text>
<text x="170.6" y="77.6">12</text>
<text x="170.6" y="74.1">10</text>
<text x="177.1" y="75.5">10</text>
<text x="187.8" y="75.5">3</text>
<text x="192.3" y="74.1">3</text>
<text x="192.3" y="77.6">1</text>
<text x="230.6" y="77.6">12</text>
<text x="230.6" y="74.1">10</text>
<text x="237.1" y="75.5">10</text>
<text x="247.7" y="75.5">3</text>
<text x="252.2" y="74.1">3</text>
<text x="252.2" y="77.6">1</text>
<text x="290.5" y="77.6">12</text>
<text x="290.5" y="74.1">10</text>
<text x="297" y="75.5">10</text>
<text x="307.7" y="75.5">3</text>
<text x="312.2" y="74.1">3</text>
<text x="312.2" y="77.6">1</text>
<text x="57.1" y="79">12</text>
<text x="67.8" y="79">1</text>
<text x="117.1" y="79">12</text>
<text x="127.8" y="79">1</text>
<text x="177.1" y="79">12</text>
<text x="187.8" y="79">1</text>
<text x="237.1" y="79">12</text>
<text x="247.7" y="79">1</text>
<text x="297" y="79">12</text>
<text x="307.7" y="79">1</text>
<text x="52.7" y="119.9">8</text>
<text x="72.3" y="119.9">5</text>
<text x="112.6" y="119.9">8</text>
<text x="132.3" y="119.9">5</text>
<text x="172.6" y="119.9">8</text>
<text x="192.3" y="119.9">5</text>
<text x="232.6" y="119.9">8</text>
<text x="252.2" y="119.9">5</text>
<text x="292.6" y="119.9">8</text>
<text x="312.2" y="119.9">5</text>
<text x="57.1" y="121.4">8</text>
<text x="67.8" y="121.4">5</text>
<text x="117.1" y="121.4">8</text>
<text x="127.8" y="121.4">5</text>
<text x="177.1" y="121.4">8</text>
<text x="187.8" y="121.4">5</text>
<text x="237.1" y="121.4">8</text>
<text x="247.7" y="121.4">5</text>
<text x="297" y="121.4">8</text>
<text x="307.7" y="121.4">5</text>
<text x="52.7" y="130.5">9</text>
<text x="57.1" y="131.9">9</text>
<text x="67.8" y="131.9">4</text>
<text x="72.3" y="130.5">4</text>
<text x="112.6" y="130.5">9</text>
<text x="117.1" y="131.9">9</text>
<text x="127.8" y="131.9">4</text>
<text x="132.3" y="130.5">4</text>
<text x="172.6" y="130.5">9</text>
<text x="177.1" y="131.9">9</text>
<text x="187.8" y="131.9">4</text>
<text x="192.3" y="130.5">4</text>
<text x="232.6" y="130.5">9</text>
<text x="237.1" y="131.9">9</text>
<text x="247.7" y="131.9">4</text>
<text x="252.2" y="130.5">4</text>
<text x="292.6" y="130.5">9</text>
<text x="297" y="131.9">9</text>
<text x="307.7" y="131.9">4</text>
<text x="312.2" y="130.5">4</text>
<text x="50.6" y="141.1">10</text>
<text x="57.1" y="142.5">10</text>
<text x="67.8" y="142.5">3</text>
<text x="72.3" y="141.1">3</text>
<text x="110.6" y="141.1">10</text>
<text x="117.1" y="142.5">10</text>
<text x="127.8" y="142.5">3</text>
<text x="132.3" y="141.1">3</text>
<text x="170.6" y="141.1">10</text>
<text x="177.1" y="142.5">10</text>
<text x="187.8" y="142.5">3</text>
<text x="192.3" y="141.1">3</text>
<text x="230.6" y="141.1">10</text>
<text x="237.1" y="142.5">10</text>
<text x="247.7" y="142.5">3</text>
<text x="252.2" y="141.1">3</text>
<text x="290.5" y="141.1">10</text>
<text x="297" y="142.5">10</text>
<text x="307.7" y="142.5">3</text>
<text x="312.2" y="141.1">3</text>
<text x="50.6" y="144.6">12</text>
<text x="57.1" y="146">12</text>
<text x="67.8" y="146">1</text>
<text x="72.3" y="144.6">1</text>
<text x="110.6" y="144.6">12</text>
<text x="117.1" y="146">12</text>
<text x="127.8" y="146">1</text>
<text x="132.3" y="144.6">1</text>
<text x="170.6" y="144.6">12</text>
<text x="177.1" y="146">12</text>
<text x="187.8" y="146">1</text>
<text x="192.3" y="144.6">1</text>
<text x="230.6" y="144.6">12</text>
<text x="237.1" y="146">12</text>
<text x="247.7" y="146">1</text>
<text x="252.2" y="144.6">1</text>
<text x="290.5" y="144.6">12</text>
<text x="297" y="146">12</text>
<text x="307.7" y="146">1</text>
<text x="312.2" y="144.6">1</text>
<text x="112.6" y="176.4">8</text>
<text x="117.1" y="177.8">8</text>
<text x="127.8" y="177.8">5</text>
<text x="132.3" y="176.4">5</text>
<text x="183.2" y="183.4">8</text>
<text x="187.7" y="184.9">8</text>
<text x="198.4" y="184.9">5</text>
<text x="202.8" y="183.4">5</text>
<text x="229.1" y="183.4">8</text>
<text x="233.5" y="184.9">8</text>
<text x="244.2" y="184.9">5</text>
<text x="248.7" y="183.4">5</text>
<text x="274.9" y="183.4">8</text>
<text x="279.4" y="184.9">8</text>
<text x="290.1" y="184.9">5</text>
<text x="294.6" y="183.4">5</text>
<text x="320.8" y="183.4">8</text>
<text x="325.3" y="184.9">8</text>
<text x="335.9" y="184.9">5</text>
<text x="340.4" y="183.4">5</text>
<text x="112.6" y="187">9</text>
<text x="117.1" y="188.4">9</text>
<text x="127.8" y="188.4">4</text>
<text x="132.3" y="187">4</text>
<text x="110.6" y="197.6">10</text>
<text x="132.3" y="197.6">3</text>
<text x="183.2" y="194">9</text>
<text x="187.7" y="195.4">9</text>
<text x="198.4" y="195.4">4</text>
<text x="202.8" y="194">4</text>
<text x="229.1" y="194">9</text>
<text x="233.5" y="195.4">9</text>
<text x="244.2" y="195.4">4</text>
<text x="248.7" y="194">4</text>
<text x="274.9" y="194">9</text>
<text x="279.4" y="195.4">9</text>
<text x="290.1" y="195.4">4</text>
<text x="294.6" y="194">4</text>
<text x="320.8" y="194">9</text>
<text x="325.3" y="195.4">9</text>
<text x="335.9" y="195.4">4</text>
<text x="340.4" y="194">4</text>
<text x="110.6" y="201.1">12</text>
<text x="117.1" y="202.5">12</text>
<text x="117.1" y="199">10</text>
<text x="127.8" y="199">3</text>
<text x="127.8" y="202.5">1</text>
<text x="132.3" y="201.1">1</text>
<text x="181.2" y="208.1">12</text>
<text x="181.2" y="204.6">10</text>
<text x="187.7" y="209.5">12</text>
<text x="187.7" y="206">10</text>
<text x="198.4" y="206">3</text>
<text x="198.4" y="209.5">1</text>
<text x="202.8" y="204.6">3</text>
<text x="202.8" y="208.1">1</text>
<text x="227" y="208.1">12</text>
<text x="227" y="204.6">10</text>
<text x="233.5" y="209.5">12</text>
<text x="233.5" y="206">10</text>
<text x="244.2" y="206">3</text>
<text x="244.2" y="209.5">1</text>
<text x="248.7" y="204.6">3</text>
<text x="248.7" y="208.1">1</text>
<text x="272.9" y="208.1">12</text>
<text x="272.9" y="204.6">10</text>
<text x="279.4" y="209.5">12</text>
<text x="279.4" y="206">10</text>
<text x="290.1" y="206">3</text>
<text x="290.1" y="209.5">1</text>
<text x="294.6" y="204.6">3</text>
<text x="294.6" y="208.1">1</text>
<text x="318.8" y="208.1">12</text>
<text x="318.8" y="204.6">10</text>
<text x="325.3" y="209.5">12</text>
<text x="325.3" y="206">10</text>
<text x="335.9" y="206">3</text>
<text x="335.9" y="209.5">1</text>
<text x="340.4" y="204.6">3</text>
<text x="340.4" y="208.1">1</text>
</g>
</svg>
